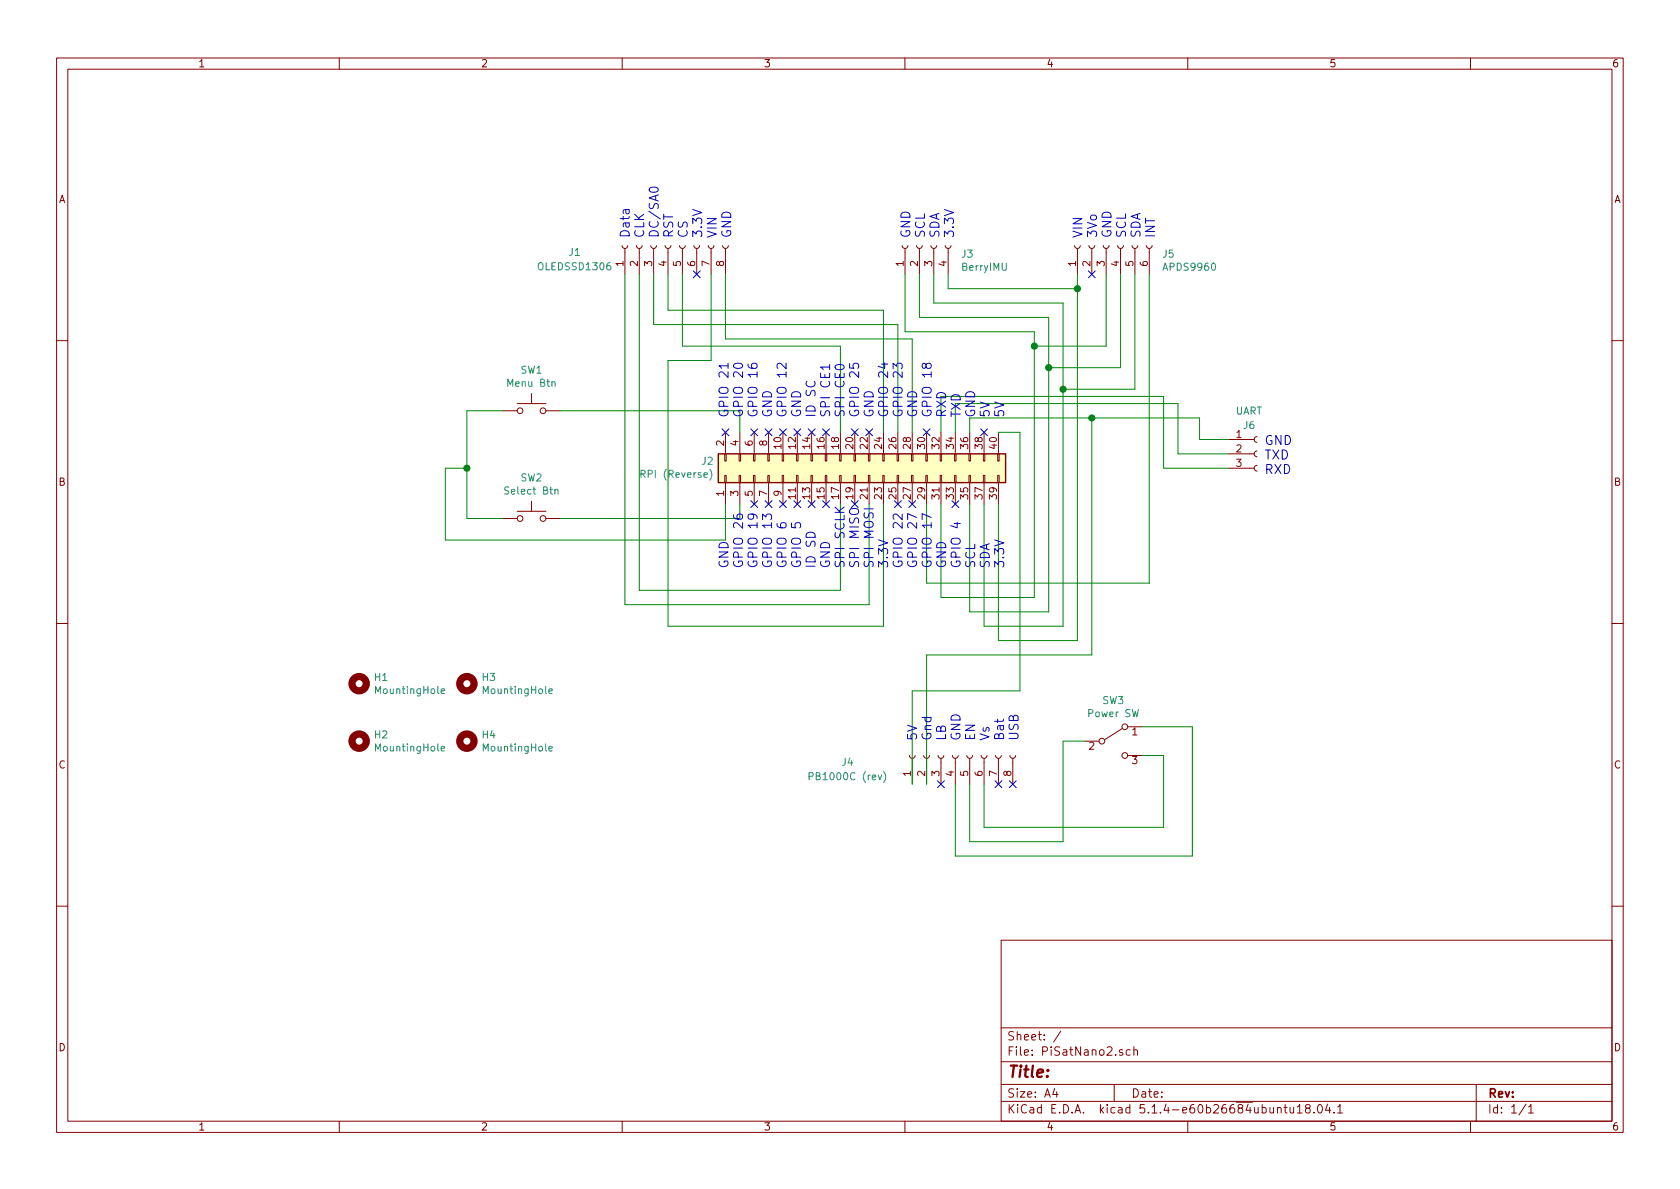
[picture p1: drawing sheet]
<svg xmlns="http://www.w3.org/2000/svg" width="297mm" height="210mm" viewBox="0 0 297 210" stroke-linecap="round" stroke-linejoin="round" font-family="sans-serif">
<g fill="none" stroke="#840000" stroke-width=".18">
<path d="M10 10.3h277v189.9h-277zM12 12.2h273v186.1h-273zM60 10.3v1.9M110 10.3v1.9M160 10.3v1.9M210 10.3v1.9M260 10.3v1.9M110 43.4l.1 .3 .3 .2 .4-.1 .2-.4M110.5 43.9v4.6M112.5 43.4l.1 .3 .4 .2 .3-.1 .2-.4M113 43.9v4.6M115.1 43.4l.1 .3 .3 .2 .4-.1 .2-.4"/>
<path d="M115.6 43.9v4.6M117.6 43.4l.1 .3 .3 .2 .4-.1 .2-.4M118.1 43.9v4.6M120.1 43.4l.1 .3 .4 .2 .4-.1 .2-.4M120.6 43.9v4.6M122.7 43.4l.1 .3 .3 .2 .4-.1 .2-.4M123.2 43.9v4.6M125.2 43.4l.1 .3 .4 .2 .3-.1 .2-.4M125.7 43.9v4.6M127.8 43.4l.1 .3 .3 .2 .4-.1 .2-.4M128.3 43.9v4.6M159.5 43.4l.1 .3 .3 .2 .4-.1 .2-.4"/>
<path d="M160 43.9v4.6M162.1 43.4l.1 .3 .3 .2 .4-.1 .2-.4M162.6 43.9v4.6M164.6 43.4l.1 .3 .3 .2 .4-.1 .2-.4M165.1 43.9v4.6M167.1 43.4l.1 .3 .4 .2 .3-.1 .2-.4M167.6 43.9v4.6M190 43.4l.1 .3 .3 .2 .4-.1 .2-.4M190.5 43.9v4.6M192.5 43.4l.1 .3 .4 .2 .3-.1 .2-.4M193 43.9v4.6M195.1 43.4l.1 .3 .3 .2 .4-.1 .2-.4"/>
<path d="M195.6 43.9v4.6M197.6 43.4l.1 .3 .3 .2 .4-.1 .2-.4M198.1 43.9v4.6M200.2 43.4l.1 .3 .3 .2 .4-.1 .2-.4M200.7 43.9v4.6M202.7 43.4l.1 .3 .3 .2 .4-.1 .2-.4M203.2 43.9v4.6M10 60.2h2M88.9 72.6h2.5M91.4 71.4h5.1M94 69.6v1.8M96.5 72.6h2.6"/>
<path d="M128.3 76.4v3.9M130.8 76.4v3.9M133.3 76.4v3.9M135.9 76.4v3.9M138.4 76.4v3.9M141 76.4v3.9M143.5 76.4v3.9M146 76.4v3.9M148.6 76.4v3.9M151.1 76.4v3.9M153.7 76.4v3.9M156.2 76.4v3.9"/>
<path d="M158.7 76.4v3.9M161.3 76.4v3.9M163.8 76.4v3.9M166.4 76.4v3.9M168.9 76.4v3.9M171.4 76.4v3.9M174 76.4v3.9M176.5 76.4v3.9M217.2 77.7h4.5M222.2 79.8l-.3 .1-.2 .3 .1 .4 .4 .2M222.2 77.2l-.3 .1-.2 .3 .1 .4 .4 .2M285 60.2h2"/>
<path d="M88.9 91.7h2.5M91.4 90.4h5.1M94 88.6v1.8M96.5 91.7h2.6M128.1 84.1h.3v1.2h-.3zM128.1 80.3h.3v1.2h-.3zM128.3 85.3v3.8M130.7 84.1h.2v1.2h-.2zM130.7 80.3h.2v1.2h-.2zM130.8 85.3v3.8M133.2 84.1h.3v1.2h-.3zM133.2 80.3h.3v1.2h-.3z"/>
<path d="M133.3 85.3v3.8M135.8 84.1h.2v1.2h-.2zM135.8 80.3h.2v1.2h-.2zM135.9 85.3v3.8M138.3 84.1h.3v1.2h-.3zM138.3 80.3h.3v1.2h-.3zM138.4 85.3v3.8M140.8 84.1h.3v1.2h-.3zM140.8 80.3h.3v1.2h-.3zM141 85.3v3.8M143.4 84.1h.2v1.2h-.2zM143.4 80.3h.2v1.2h-.2z"/>
<path d="M143.5 85.3v3.8M145.9 84.1h.3v1.2h-.3zM145.9 80.3h.3v1.2h-.3zM146 85.3v3.8M148.5 84.1h.2v1.2h-.2zM148.5 80.3h.2v1.2h-.2zM148.6 85.3v3.8M151 84.1h.3v1.2h-.3zM151 80.3h.3v1.2h-.3zM151.1 85.3v3.8M153.5 84.1h.3v1.2h-.3zM153.5 80.3h.3v1.2h-.3z"/>
<path d="M153.7 85.3v3.8M156.1 84.1h.2v1.2h-.2zM156.1 80.3h.2v1.2h-.2zM156.2 85.3v3.8M158.6 84.1h.3v1.2h-.3zM158.6 80.3h.3v1.2h-.3zM158.7 85.3v3.8M161.2 84.1h.2v1.2h-.2zM161.2 80.3h.2v1.2h-.2zM161.3 85.3v3.8M163.7 84.1h.3v1.2h-.3zM163.7 80.3h.3v1.2h-.3z"/>
<path d="M163.8 85.3v3.8M166.2 84.1h.3v1.2h-.3zM166.2 80.3h.3v1.2h-.3zM166.4 85.3v3.8M168.8 84.1h.2v1.2h-.2zM168.8 80.3h.2v1.2h-.2zM168.9 85.3v3.8M171.3 84.1h.3v1.2h-.3zM171.3 80.3h.3v1.2h-.3zM171.4 85.3v3.8M173.9 84.1h.2v1.2h-.2zM173.9 80.3h.2v1.2h-.2z"/>
<path d="M174 85.3v3.8M176.4 84.1h.3v1.2h-.3zM176.4 80.3h.3v1.2h-.3zM176.5 85.3v3.8M217.2 82.8h4.5M217.2 80.3h4.5M222.2 82.3l-.3 .1-.2 .3 .1 .4 .4 .2M10 110.3h2M285 110.3h2M160.8 133.6l.1 .3 .3 .2 .4-.1 .2-.4M161.3 134.1v4.6M163.3 133.6l.1 .3 .4 .2 .3-.1 .2-.4"/>
<path d="M163.8 134.1v4.6M165.9 133.6l.1 .3 .3 .2 .4-.1 .2-.4M166.4 134.1v4.6M168.4 133.6l.1 .3 .3 .2 .4-.1 .2-.4M168.9 134.1v4.6M170.9 133.6l.1 .3 .4 .2 .4-.1 .2-.4M171.4 134.1v4.6M173.5 133.6l.1 .3 .3 .2 .4-.1 .2-.4M174 134.1v4.6M176 133.6l.1 .3 .4 .2 .3-.1 .2-.4M176.5 134.1v4.6M178.6 133.6l.1 .3 .3 .2 .4-.1 .2-.4"/>
<path d="M179.1 134.1v4.6M191.8 131.1h2.5M198.5 128.8l-3.2 2M199.4 128.5h2.5M199.4 133.6h2.5M10 160.2h2M177 166.3h108v32h-108zM285 160.2h2M60 198.3v1.9M110 198.3v1.9M160 198.3v1.9M177 194.8h108"/>
<path d="M177 191.8h108M177 187.8h108M177 181.8h108M186.5 192.5l-.4 1h1M186.8 193v1M187.6 182.3l-1.3 2M197 191.8v3M198.5 185.7l-.4-.1-.2 .2 .1 .2 .5 .2v.3h-.6M199.8 185.7l-.4-.1-.3 .3 .1 .6 .2 .1 .4-.1M200.5 185.7l.2-.1 .3 .1 .1 .9M200.5 185.1v1.5M210 198.3v1.9"/>
<path d="M225.9 196l.2-.2 .3 .1 .1 .9M227 195.8h.6M227.2 195.3v1.3l.4 .2M228.1 195.8l.1 .9 .3 .1 .2-.1M228.7 195.8v1M229.4 195.8l.4-.5v1.5M229.4 196.8h.8M231.1 196l-.3-.3 .1-.3a.48 .48 0 0 1 .7 .1l-.1 .4a.52 .52 0 0 0-.6 .2 .52 .52 0 0 0 0 .6l.5 .1 .2-.1v-.4l-.2-.3M232.3 196.7v.1M233.1 195.4l.2-.1a.8 .8 0 0 1 .5 .8 .8 .8 0 0 1-.5 .7 1 1 0 0 1-.2-1.4zM234.7 195.2l-.3 1.1h.9M235.1 195.8v1"/>
<path d="M235.9 196.7v.1M236.5 195.8l.4-.5v1.5M236.5 196.8h.9M260 198.3v1.9M261 191.8v6.5M269.8 195.2l-1.2 2M270.3 195.8l.4-.5v1.5M270.3 196.8h.8"/>
<circle cx="91.9" cy="72.6" r=".51"/>
<circle cx="96" cy="72.6" r=".51"/>
<circle cx="91.9" cy="91.7" r=".51"/>
<circle cx="96" cy="91.7" r=".51"/>
<circle cx="194.8" cy="131.1" r=".51"/>
<circle cx="198.9" cy="128.5" r=".51"/>
<circle cx="198.9" cy="133.6" r=".51"/>
</g>
<path d="M127 80.3h50.8v5h-50.8z" fill="#ffffc2" stroke="#ffffc2" stroke-width=".18"/>
<path d="M127 80.3h50.8v5h-50.8z" fill="none" stroke="#840000" stroke-width=".25"/>
<path d="M97.6 67.6l.2-.1h.3v.8M98.1 86.7l.2-.2 .3 .1 .1 .8M113.3 83.8h.6l.2-.2-.1-.3-.2-.1h-.5v1.2M125.5 83a1.47 1.47 0 0 1 0 1.9M78 122.2l.6-.1v-.2l-.4-.1-.2 .2 .1 .6h.5M78 132.4l.6-.1v-.3h-.4l-.2 .2 .1 .6h.5M97.1 122.2l.6-.1-.1-.2-.3-.1-.2 .2v.6h.5M97.1 132.4l.6-.1-.1-.3h-.3l-.2 .2v.6h.5M143.1 137.3l.6-.1v-.5l-.2-.1h-.4v1.3M156.2 136.4a1.47 1.47 0 0 1 0 2" fill="none" stroke="#008484" stroke-width=".18"/>
<g fill="none" stroke="#840000" stroke-width="1.3">
<circle cx="63.5" cy="120.9" r="1.27"/>
<circle cx="63.5" cy="131.1" r="1.27"/>
<circle cx="82.5" cy="120.9" r="1.27"/>
<circle cx="82.5" cy="131.1" r="1.27"/>
</g>
<g fill="none" stroke="#008400" stroke-width=".18">
<path d="M110.5 48.5v58.4h43.2v-17.8M113 48.5v55.9h35.6v-15.3M115.6 48.5v8.9h43.1v19M118.1 48.5v6.4h38.1v21.5M120.6 48.5v12.7h28v15.2M125.7 48.5v15.2h-7.6v47h38.1v-21.6M128.3 48.5v11.4h33v16.5M160 48.5v10.2h22.9v47h-16.5v-16.6M162.6 48.5v7.6h22.8v52.1h-14v-19.1M165.1 48.5v5.1h22.9v57.1h-14v-21.6M167.6 48.5v2.5h22.9M190.5 48.5v64.8h-14v-24.2"/>
<path d="M195.6 48.5v12.7h-12.7M198.1 48.5v16.5h-12.7M200.7 48.5v20.3h-12.7M203.2 48.5v54.6h-39.4v-14M88.9 72.6h-6.4v19.1h6.4M99.1 72.6h31.7v3.8M166.4 76.4v-6.3h39.3v12.7h11.5M168.9 76.4v-5h39.4v8.9h8.9M171.4 76.4v-2.5h40.7v3.8h5.1M176.5 76.4h3.8v45.8h-19v16.5M193 73.9v41.9h-29.2v22.9M82.5 82.8h-3.8v12.7h49.6v-6.4"/>
<path d="M130.8 89.1v2.6h-31.7M191.8 131.1h-3.8v17.7h-16.6v-10.1M201.9 133.6h3.8v12.7h-31.7v-7.6M201.9 128.5h8.9v22.9h-41.9v-12.7"/>
</g>
<g fill="none" stroke="#0000c2" stroke-width=".18">
<path d="M114.9 33.3a1.06 1.06 0 0 1 1.5 .2 .86 .86 0 0 1-1.5 .4l-.1-.3zM128.7 64.7h-1.6l.5 .4M128.7 64.2v.9M129.8 64.5a1.06 1.06 0 0 1 1.5 .1 .86 .86 0 0 1-1.5 .4l-.1-.2zM132.3 64.4a.63 .63 0 0 0 .6 .7h.7l.2-.1 .1-.5-.2-.2-.5-.1-.3 .2v.4l.3 .3M139 64.2v1l-.9-.9-.3-.1-.3 .1-.1 .2v.4l.1 .2M146.7 64.9h-1.6l.4 .5M146.7 64.5v.9M147.7 64.7a1.06 1.06 0 0 1 1.6 .1 .86 .86 0 0 1-1.5 .4l-.1-.2zM150.2 64.3v.8h.8l-.2-.2 .1-.5 .2-.2 .6 .1 .1 .2v.4l-.1 .2M155.9 64.4h1M156.4 64.2v.9l-1.1-.3"/>
<path d="M157.9 65.2v-1l.6 .6 .2-.5h.7l.1 .2v.5l-.1 .2M163.7 64.5l.3-.3 .5 .1 .1 .2-.1 .6h-.5l-.2-.1-.2-.7-.3-.1-.2 .2-.1 .4 .2 .3h.2l.3-.3M129.7 91.1a.63 .63 0 0 0 .7 .7h.6l.2-.1 .1-.5-.2-.2-.5-.1-.2 .2-.1 .4 .3 .3M132.9 90.9l.3 .3v.5l-.3 .1h-.3l-.3-.1v-.5l.1-.2a1.06 1.06 0 0 1 1.5 .4v.3M134.8 91.9v-1l.6 .5 .2-.4h.7l.1 .2v.5l-.1 .2M137.4 92.6a.63 .63 0 0 0 .7 .7h.6l.2-.1 .1-.5-.2-.2-.5-.1-.2 .2-.1 .4 .3 .3M140 92.5v.8h.7l-.1-.2v-.5l.3-.2 .5 .1 .2 .2v.4l-.2 .2M147.7 89.7l.9 .9M149.3 89.7l-1 .7M150.3 90.1a1.02 1.02 0 0 1 1.5 .2 .54 .54 0 0 1-.5 .7h-.6a.53 .53 0 0 1-.4-.3 .53 .53 0 0 1 0-.6zM152.8 90h1.6M159.5 90.9v1l-.9-.9-.2-.1-.3 .1-.2 .2v.4l.2 .2"/>
<path d="M162.1 91.5l-1.6-.7v1.1M164.6 91.5l-1.6-.7v1.1M169.2 92.3v1l-1.1-.3"/>
</g>
<g fill="#008400" stroke="#008400" stroke-width=".25">
<circle cx="188" cy="68.8" r=".51"/>
<circle cx="185.4" cy="65" r=".51"/>
<circle cx="82.6" cy="82.8" r=".51"/>
<circle cx="182.9" cy="61.2" r=".51"/>
<circle cx="190.5" cy="51" r=".51"/>
<circle cx="193" cy="73.9" r=".51"/>
</g>
<g fill="none" stroke="#000084" stroke-width=".18">
<path d="M122.6 47.9l1.2 1.2M123.8 47.9l-1.2 1.2M192.4 47.9l1.2 1.2M193.6 47.9l-1.2 1.2M127.7 75.8l1.2 1.3M128.9 75.8l-1.2 1.3M132.7 75.8l1.3 1.3M134 75.8l-1.3 1.3M135.3 75.8l1.2 1.3M136.5 75.8l-1.2 1.3M137.8 75.8l1.2 1.3M139 75.8l-1.2 1.3"/>
<path d="M140.4 75.8l1.2 1.3M141.6 75.8l-1.2 1.3M142.9 75.8l1.2 1.3M144.1 75.8l-1.2 1.3M145.4 75.8l1.3 1.3M146.7 75.8l-1.3 1.3M150.5 75.8l1.2 1.3M151.7 75.8l-1.2 1.3M153.1 75.8l1.2 1.3M154.3 75.8l-1.2 1.3M163.2 75.8l1.2 1.3M164.4 75.8l-1.2 1.3"/>
<path d="M173.4 75.8l1.2 1.3M174.6 75.8l-1.2 1.3M132.7 88.5l1.3 1.3M134 88.5l-1.3 1.3M135.3 88.5l1.2 1.3M136.5 88.5l-1.2 1.3M137.8 88.5l1.2 1.3M139 88.5l-1.2 1.3M140.4 88.5l1.2 1.3M141.6 88.5l-1.2 1.3M142.9 88.5l1.2 1.3M144.1 88.5l-1.2 1.3"/>
<path d="M145.4 88.5l1.3 1.3M146.7 88.5l-1.3 1.3M150.5 88.5l1.2 1.3M151.7 88.5l-1.2 1.3M158.1 88.5l1.3 1.3M159.4 88.5l-1.3 1.3M160.7 88.5l1.2 1.3M161.9 88.5l-1.2 1.3M168.3 88.5l1.2 1.3M169.5 88.5l-1.2 1.3M165.8 138.1l1.2 1.2M167 138.1l-1.2 1.2"/>
<path d="M175.9 138.1l1.2 1.2M177.1 138.1l-1.2 1.2M178.5 138.1l1.2 1.2M179.7 138.1l-1.2 1.2"/>
</g>
<text font-size="2.8" fill="#840000" x="178" y="190.5">Title:</text>
<g font-size="2.2" fill="#0000c2">
<text x="111.3" y="42.2" transform="rotate(-90 111.3 42.2)">Data</text>
<text x="113.9" y="42.2" transform="rotate(-90 113.9 42.2)">CLK</text>
<text x="116.5" y="42.2" transform="rotate(-90 116.5 42.2)">DC/SA0</text>
<text x="119" y="42.2" transform="rotate(-90 119 42.2)">RST</text>
<text x="121.6" y="42.2" transform="rotate(-90 121.6 42.2)">CS</text>
<text x="124.2" y="42.2" transform="rotate(-90 124.2 42.2)">3.3V</text>
<text x="126.7" y="42.2" transform="rotate(-90 126.7 42.2)">VIN</text>
<text x="129.3" y="42.2" transform="rotate(-90 129.3 42.2)">GND</text>
<text x="161" y="42.2" transform="rotate(-90 161 42.2)">GND</text>
<text x="163.5" y="42.2" transform="rotate(-90 163.5 42.2)">SCL</text>
<text x="166.1" y="42.2" transform="rotate(-90 166.1 42.2)">SDA</text>
<text x="168.7" y="42.2" transform="rotate(-90 168.7 42.2)">3.3V</text>
<text x="191.4" y="42.2" transform="rotate(-90 191.4 42.2)">VIN</text>
<text x="194" y="42.2" transform="rotate(-90 194 42.2)">3Vo</text>
<text x="196.5" y="42.2" transform="rotate(-90 196.5 42.2)">GND</text>
<text x="199.1" y="42.2" transform="rotate(-90 199.1 42.2)">SCL</text>
<text x="201.7" y="42.2" transform="rotate(-90 201.7 42.2)">SDA</text>
<text x="204.2" y="42.2" transform="rotate(-90 204.2 42.2)">INT</text>
<text x="128.8" y="73.9" transform="rotate(-90 128.8 73.9)">GPIO 21</text>
<text x="131.4" y="73.9" transform="rotate(-90 131.4 73.9)">GPIO 20</text>
<text x="133.9" y="73.9" transform="rotate(-90 133.9 73.9)">GPIO 16</text>
<text x="136.5" y="73.9" transform="rotate(-90 136.5 73.9)">GND</text>
<text x="139.1" y="73.9" transform="rotate(-90 139.1 73.9)">GPIO 12</text>
<text x="141.6" y="73.9" transform="rotate(-90 141.6 73.9)">GND</text>
<text x="144.2" y="73.9" transform="rotate(-90 144.2 73.9)">ID SC</text>
<text x="146.8" y="73.9" transform="rotate(-90 146.8 73.9)">SPI CE1</text>
<text x="149.3" y="73.9" transform="rotate(-90 149.3 73.9)">SPI CE0</text>
<text x="151.9" y="73.9" transform="rotate(-90 151.9 73.9)">GPIO 25</text>
<text x="154.5" y="73.9" transform="rotate(-90 154.5 73.9)">GND</text>
<text x="157" y="73.9" transform="rotate(-90 157 73.9)">GPIO 24</text>
<text x="159.6" y="73.9" transform="rotate(-90 159.6 73.9)">GPIO 23</text>
<text x="162.2" y="73.9" transform="rotate(-90 162.2 73.9)">GND</text>
<text x="164.7" y="73.9" transform="rotate(-90 164.7 73.9)">GPIO 18</text>
<text x="167.3" y="73.9" transform="rotate(-90 167.3 73.9)">RXD</text>
<text x="169.8" y="73.9" transform="rotate(-90 169.8 73.9)">TXD</text>
<text x="172.4" y="73.9" transform="rotate(-90 172.4 73.9)">GND</text>
<text x="175" y="73.9" transform="rotate(-90 175 73.9)">5V</text>
<text x="177.5" y="73.9" transform="rotate(-90 177.5 73.9)">5V</text>
<text x="223.5" y="78.7">GND</text>
<text x="223.5" y="81.2">TXD</text>
<text x="223.5" y="83.8">RXD</text>
<text x="128.8" y="100.6" transform="rotate(-90 128.8 100.6)">GND</text>
<text x="131.4" y="100.6" transform="rotate(-90 131.4 100.6)">GPIO 26</text>
<text x="133.9" y="100.6" transform="rotate(-90 133.9 100.6)">GPIO 19</text>
<text x="136.5" y="100.6" transform="rotate(-90 136.5 100.6)">GPIO 13</text>
<text x="139.1" y="100.6" transform="rotate(-90 139.1 100.6)">GPIO 6</text>
<text x="141.6" y="100.6" transform="rotate(-90 141.6 100.6)">GPIO 5</text>
<text x="144.2" y="100.6" transform="rotate(-90 144.2 100.6)">ID SD</text>
<text x="146.8" y="100.6" transform="rotate(-90 146.8 100.6)">GND</text>
<text x="149.3" y="100.6" transform="rotate(-90 149.3 100.6)">SPI SCLK</text>
<text x="151.9" y="100.6" transform="rotate(-90 151.9 100.6)">SPI MISO</text>
<text x="154.5" y="100.6" transform="rotate(-90 154.5 100.6)">SPI MOSI</text>
<text x="157" y="100.6" transform="rotate(-90 157 100.6)">3.3V</text>
<text x="159.6" y="100.6" transform="rotate(-90 159.6 100.6)">GPIO 22</text>
<text x="162.2" y="100.6" transform="rotate(-90 162.2 100.6)">GPIO 27</text>
<text x="164.7" y="100.6" transform="rotate(-90 164.7 100.6)">GPIO 17</text>
<text x="167.3" y="100.6" transform="rotate(-90 167.3 100.6)">GND</text>
<text x="169.8" y="100.6" transform="rotate(-90 169.8 100.6)">GPIO 4</text>
<text x="172.4" y="100.6" transform="rotate(-90 172.4 100.6)">SCL</text>
<text x="175" y="100.6" transform="rotate(-90 175 100.6)">SDA</text>
<text x="177.5" y="100.6" transform="rotate(-90 177.5 100.6)">3.3V</text>
<text x="162.1" y="131.1" transform="rotate(-90 162.1 131.1)">5V</text>
<text x="164.7" y="131.1" transform="rotate(-90 164.7 131.1)">Gnd</text>
<text x="167.3" y="131.1" transform="rotate(-90 167.3 131.1)">LB</text>
<text x="169.8" y="131.1" transform="rotate(-90 169.8 131.1)">GND</text>
<text x="172.4" y="131.1" transform="rotate(-90 172.4 131.1)">EN</text>
<text x="175" y="131.1" transform="rotate(-90 175 131.1)">Vs</text>
<text x="177.5" y="131.1" transform="rotate(-90 177.5 131.1)">Bat</text>
<text x="180.1" y="131.1" transform="rotate(-90 180.1 131.1)">USB</text>
</g>
<g font-size="2.1" fill="#840000">
<text x="178" y="184">Sheet: /</text>
<text x="178" y="186.7">File: PiSatNano2.sch</text>
<text x="178" y="196.9">KiCad E.D.A. kicad 5.1.4-e60b26684ubuntu18.04.1</text>
<text x="178" y="194.1">Size: A4</text>
<text x="200" y="194.1">Date:</text>
<text x="263" y="194.1">Rev:</text>
<text x="263" y="196.9">Id: 1/1</text>
</g>
<g font-size="1.8" fill="#840000">
<text x="35" y="11.9">1</text>
<text x="85" y="11.9">2</text>
<text x="135" y="11.9">3</text>
<text x="185" y="11.9">4</text>
<text x="235" y="11.9">5</text>
<text x="285" y="11.9">6</text>
<text x="10.4" y="35.9">A</text>
<text x="285.4" y="35.9">A</text>
<text x="110.2" y="47.1" transform="rotate(-90 110.2 47.1)">1</text>
<text x="112.8" y="47.1" transform="rotate(-90 112.8 47.1)">2</text>
<text x="115.3" y="47.1" transform="rotate(-90 115.3 47.1)">3</text>
<text x="117.9" y="47.1" transform="rotate(-90 117.9 47.1)">4</text>
<text x="120.4" y="47.1" transform="rotate(-90 120.4 47.1)">5</text>
<text x="122.9" y="47.1" transform="rotate(-90 122.9 47.1)">6</text>
<text x="125.5" y="47.1" transform="rotate(-90 125.5 47.1)">7</text>
<text x="128" y="47.1" transform="rotate(-90 128 47.1)">8</text>
<text x="159.8" y="47.1" transform="rotate(-90 159.8 47.1)">1</text>
<text x="162.3" y="47.1" transform="rotate(-90 162.3 47.1)">2</text>
<text x="164.8" y="47.1" transform="rotate(-90 164.8 47.1)">3</text>
<text x="167.4" y="47.1" transform="rotate(-90 167.4 47.1)">4</text>
<text x="190.2" y="47.1" transform="rotate(-90 190.2 47.1)">1</text>
<text x="192.8" y="47.1" transform="rotate(-90 192.8 47.1)">2</text>
<text x="195.3" y="47.1" transform="rotate(-90 195.3 47.1)">3</text>
<text x="197.9" y="47.1" transform="rotate(-90 197.9 47.1)">4</text>
<text x="200.4" y="47.1" transform="rotate(-90 200.4 47.1)">5</text>
<text x="202.9" y="47.1" transform="rotate(-90 202.9 47.1)">6</text>
<text x="218.6" y="77.5">1</text>
<text x="128" y="78.8" transform="rotate(-90 128 78.8)">2</text>
<text x="130.6" y="78.8" transform="rotate(-90 130.6 78.8)">4</text>
<text x="133.1" y="78.8" transform="rotate(-90 133.1 78.8)">6</text>
<text x="135.6" y="78.8" transform="rotate(-90 135.6 78.8)">8</text>
<text x="138.2" y="79.3" transform="rotate(-90 138.2 79.3)">10</text>
<text x="140.7" y="79.3" transform="rotate(-90 140.7 79.3)">12</text>
<text x="143.3" y="79.3" transform="rotate(-90 143.3 79.3)">14</text>
<text x="145.8" y="79.3" transform="rotate(-90 145.8 79.3)">16</text>
<text x="148.3" y="79.3" transform="rotate(-90 148.3 79.3)">18</text>
<text x="150.9" y="79.3" transform="rotate(-90 150.9 79.3)">20</text>
<text x="153.4" y="79.3" transform="rotate(-90 153.4 79.3)">22</text>
<text x="156" y="79.3" transform="rotate(-90 156 79.3)">24</text>
<text x="158.5" y="79.3" transform="rotate(-90 158.5 79.3)">26</text>
<text x="161" y="79.3" transform="rotate(-90 161 79.3)">28</text>
<text x="163.6" y="79.3" transform="rotate(-90 163.6 79.3)">30</text>
<text x="166.1" y="79.3" transform="rotate(-90 166.1 79.3)">32</text>
<text x="168.7" y="79.3" transform="rotate(-90 168.7 79.3)">34</text>
<text x="171.2" y="79.3" transform="rotate(-90 171.2 79.3)">36</text>
<text x="173.7" y="79.3" transform="rotate(-90 173.7 79.3)">38</text>
<text x="176.3" y="79.3" transform="rotate(-90 176.3 79.3)">40</text>
<text x="218.6" y="80">2</text>
<text x="218.6" y="82.5">3</text>
<text x="10.4" y="85.9">B</text>
<text x="128" y="87.7" transform="rotate(-90 128 87.7)">1</text>
<text x="130.6" y="87.7" transform="rotate(-90 130.6 87.7)">3</text>
<text x="133.1" y="87.7" transform="rotate(-90 133.1 87.7)">5</text>
<text x="135.6" y="87.7" transform="rotate(-90 135.6 87.7)">7</text>
<text x="138.2" y="87.7" transform="rotate(-90 138.2 87.7)">9</text>
<text x="140.7" y="88.2" transform="rotate(-90 140.7 88.2)">11</text>
<text x="143.3" y="88.2" transform="rotate(-90 143.3 88.2)">13</text>
<text x="145.8" y="88.2" transform="rotate(-90 145.8 88.2)">15</text>
<text x="148.3" y="88.2" transform="rotate(-90 148.3 88.2)">17</text>
<text x="150.9" y="88.2" transform="rotate(-90 150.9 88.2)">19</text>
<text x="153.4" y="88.2" transform="rotate(-90 153.4 88.2)">21</text>
<text x="156" y="88.2" transform="rotate(-90 156 88.2)">23</text>
<text x="158.5" y="88.2" transform="rotate(-90 158.5 88.2)">25</text>
<text x="161" y="88.2" transform="rotate(-90 161 88.2)">27</text>
<text x="163.6" y="88.2" transform="rotate(-90 163.6 88.2)">29</text>
<text x="166.1" y="88.2" transform="rotate(-90 166.1 88.2)">31</text>
<text x="168.7" y="88.2" transform="rotate(-90 168.7 88.2)">33</text>
<text x="171.2" y="88.2" transform="rotate(-90 171.2 88.2)">35</text>
<text x="173.7" y="88.2" transform="rotate(-90 173.7 88.2)">37</text>
<text x="176.3" y="88.2" transform="rotate(-90 176.3 88.2)">39</text>
<text x="285.4" y="85.9">B</text>
<text x="200.2" y="130">1</text>
<text x="10.4" y="135.9">C</text>
<text x="161" y="137.3" transform="rotate(-90 161 137.3)">1</text>
<text x="163.6" y="137.3" transform="rotate(-90 163.6 137.3)">2</text>
<text x="166.1" y="137.3" transform="rotate(-90 166.1 137.3)">3</text>
<text x="168.7" y="137.3" transform="rotate(-90 168.7 137.3)">4</text>
<text x="171.2" y="137.3" transform="rotate(-90 171.2 137.3)">5</text>
<text x="173.7" y="137.3" transform="rotate(-90 173.7 137.3)">6</text>
<text x="176.3" y="137.3" transform="rotate(-90 176.3 137.3)">7</text>
<text x="178.8" y="137.3" transform="rotate(-90 178.8 137.3)">8</text>
<text x="192.6" y="132.6">2</text>
<text x="200.2" y="135.1">3</text>
<text x="285.4" y="135.9">C</text>
<text x="10.4" y="185.9">D</text>
<text x="285.4" y="185.9">D</text>
<text x="35" y="199.9">1</text>
<text x="85" y="199.9">2</text>
<text x="135" y="199.9">3</text>
<text x="185" y="199.9">4</text>
<text x="235" y="199.9">5</text>
<text x="285" y="199.9">6</text>
</g>
<g font-size="1.8" fill="#008484">
<text x="95.4" y="47.8">OLEDSSD1306</text>
<text x="100.6" y="45.3">J1</text>
<text x="170.1" y="45.6">J3</text>
<text x="170.2" y="47.9">BerryIMU</text>
<text x="205.6" y="45.6">J5</text>
<text x="205.9" y="47.9">APDS9960</text>
<text x="90" y="68.4">Menu Btn</text>
<text x="92.1" y="66.1">SW1</text>
<text x="218.4" y="73.3">UART</text>
<text x="219.9" y="75.9">J6</text>
<text x="124.1" y="82.2">J2</text>
<text x="89.7" y="87.4">Select Btn</text>
<text x="92.1" y="85.1">SW2</text>
<text x="113.9" y="84.5">RPI (Reverse)</text>
<text x="66.3" y="120.4">H1</text>
<text x="66.6" y="122.7">MountingHole</text>
<text x="85.3" y="120.4">H3</text>
<text x="85.6" y="122.7">MountingHole</text>
<text x="194.9" y="124.5">SW3</text>
<text x="66.3" y="130.6">H2</text>
<text x="85.3" y="130.6">H4</text>
<text x="192.5" y="126.8">Power SW</text>
<text x="66.6" y="132.9">MountingHole</text>
<text x="85.6" y="132.9">MountingHole</text>
<text x="143.8" y="138">PB1000C (rev)</text>
<text x="148.9" y="135.4">J4</text>
</g>
</svg>
